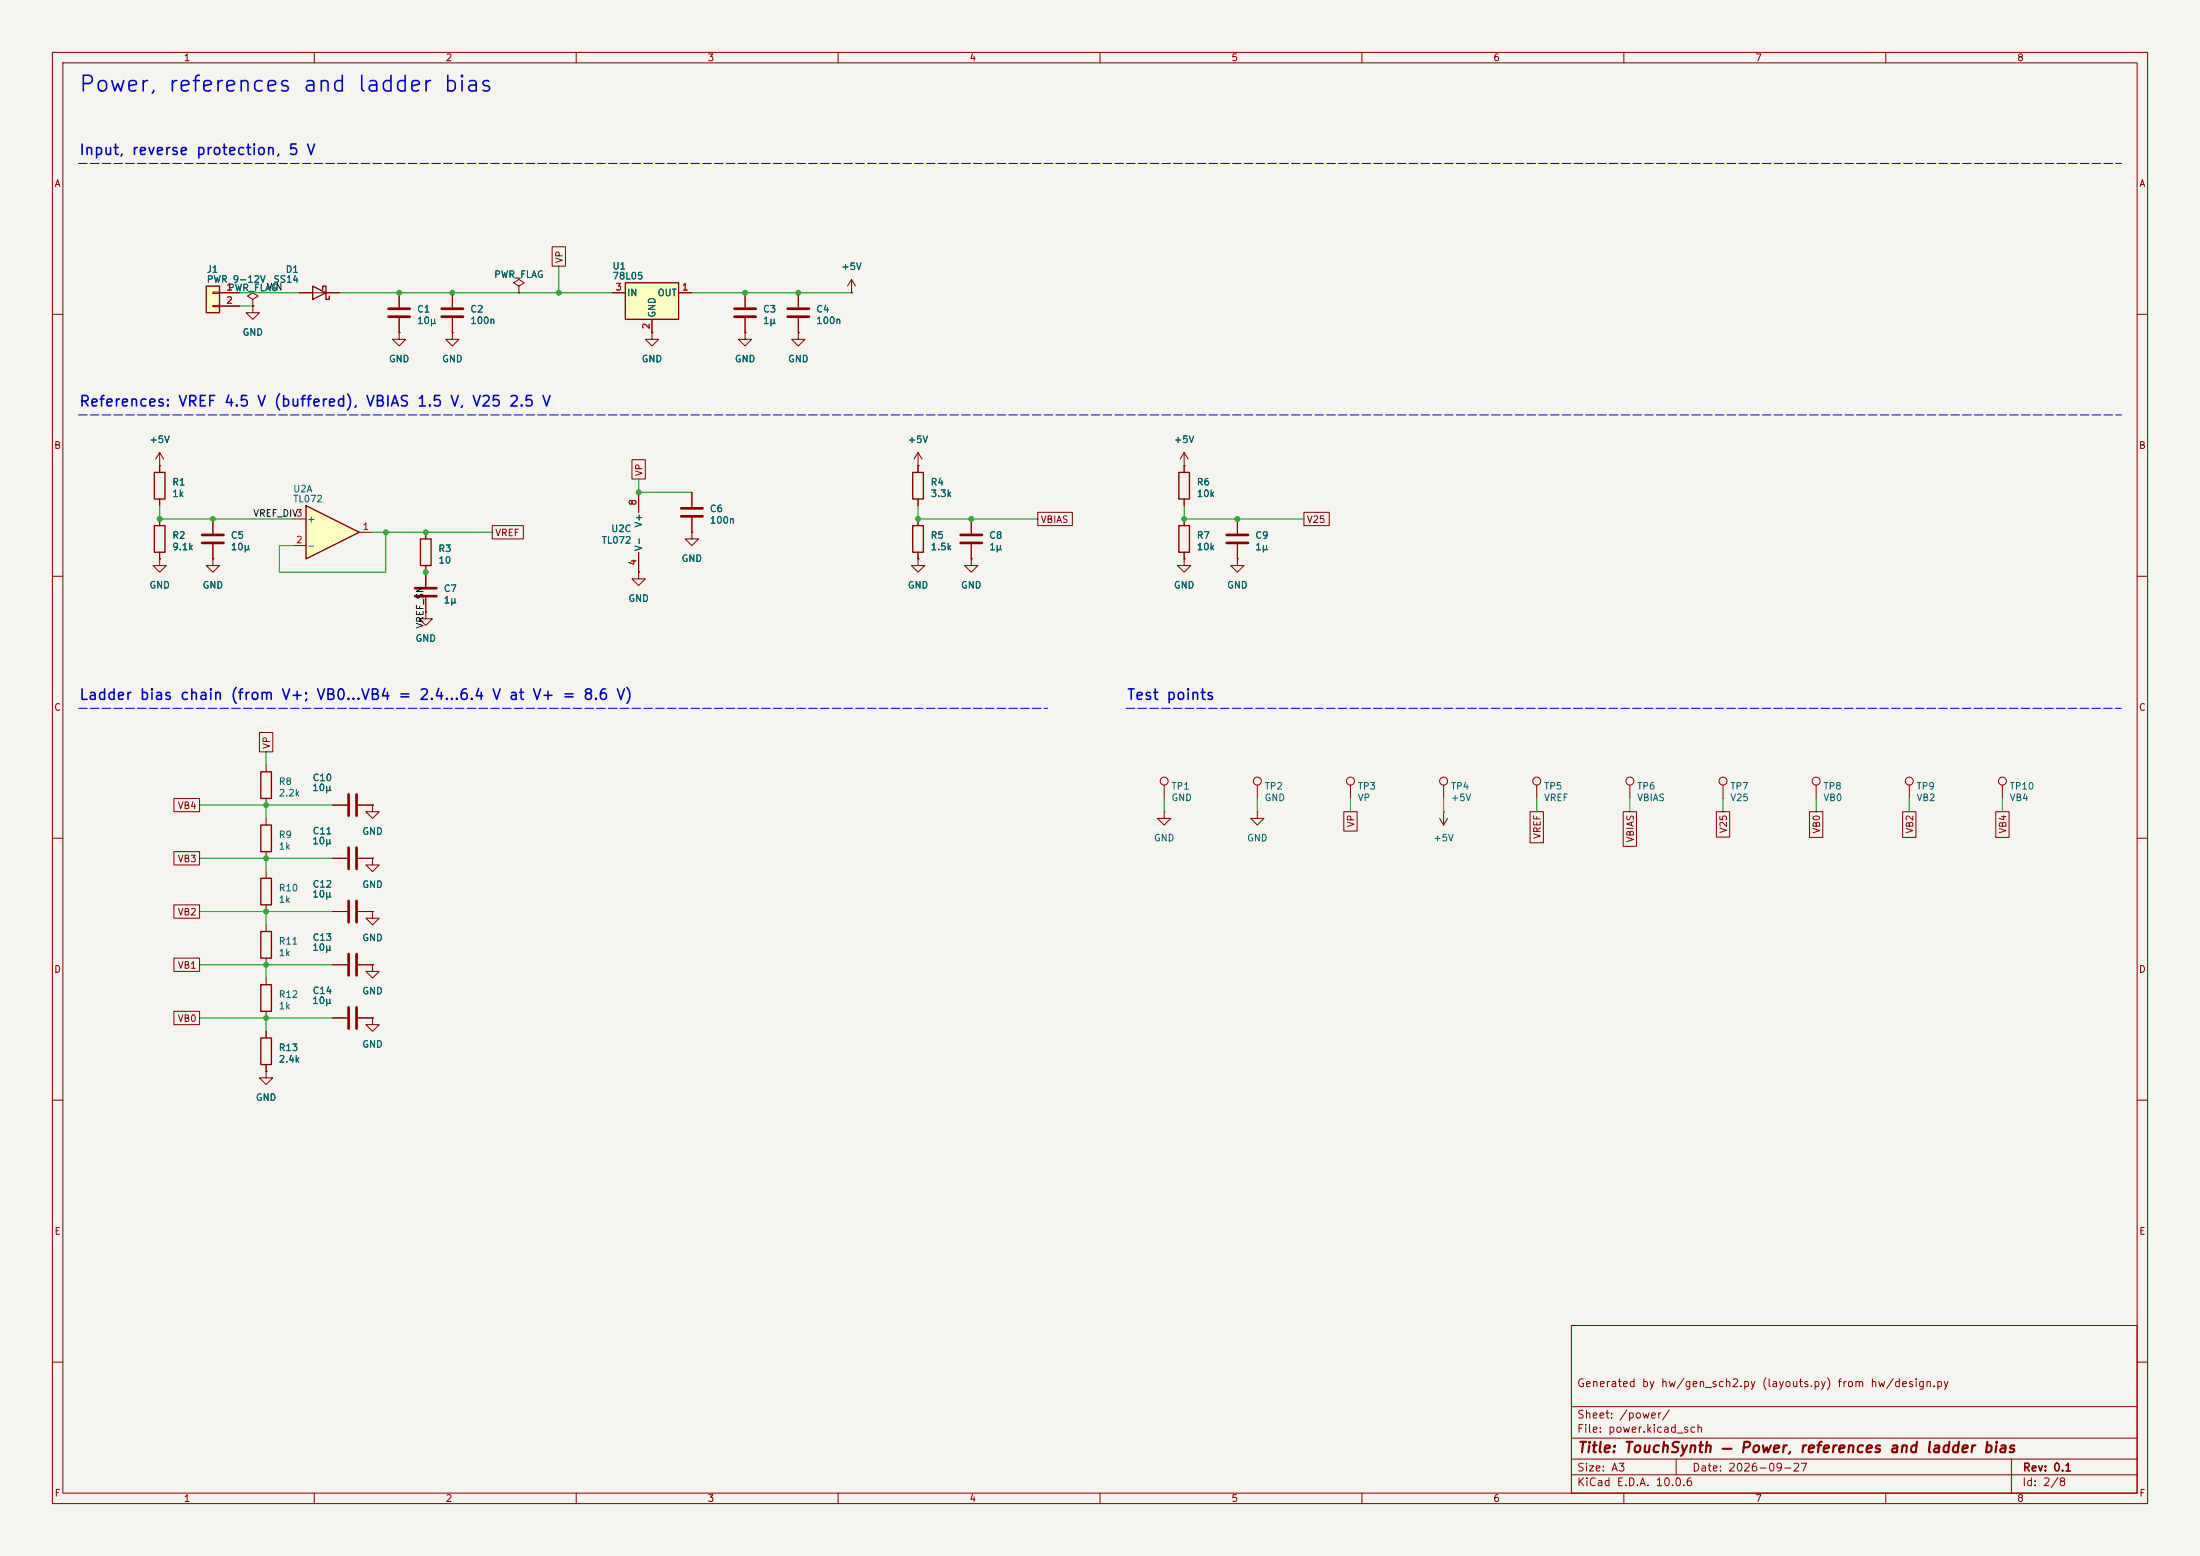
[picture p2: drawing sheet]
<svg xmlns="http://www.w3.org/2000/svg" width="420mm" height="297mm" viewBox="0 0 420 297" stroke-linecap="round" stroke-linejoin="round" font-family="sans-serif">
<path d="M0 0h420v297h-420z" fill="#f5f4ef" stroke="#f5f4ef" stroke-width=".19"/>
<g fill="none" stroke="#840000" stroke-width=".19">
<path d="M10 10h400v277h-400zM12 12h396v273h-396zM60 10v2M110 10v2M160 10v2M210 10v2M260 10v2M310 10v2M360 10v2M76.2 55.9v2.8M10 60h2M76.2 60.7v2.8"/>
<path d="M408 60h2M10 110h2M408 110h2M10 160h2M50.8 146.1v1.2M50.8 152.4v1.3M408 160h2M10 210h2M408 210h2M300 253h108v32h-108zM10 260h2M300 278.5h108"/>
<path d="M300 274.5h108M300 268.5h108M320 278.5v3M384 278.5v6.5M408 260h2M60 285v2M110 285v2M160 285v2M210 285v2M260 285v2M300 281.5h108M310 285v2"/>
<path d="M360 285v2"/>
</g>
<path d="M49.8 147.3h2v5.1h-2z" fill="none" stroke="#840000" stroke-width=".25"/>
<path d="M74.2 58.9h4M74.2 60.5h4" fill="none" stroke="#840000" stroke-width=".51"/>
<path d="M39.4 54.6h2.5v5.1h-2.5z" fill="#ffffc2"/>
<path d="M39.4 54.6h2.5v5.1h-2.5zM29.5 90.2h2v5.1h-2z" fill="none" stroke="#840000" stroke-width=".25"/>
<g fill="none" stroke="#840000" stroke-width=".19">
<path d="M40.6 55.8h1.3v.2h-1.3zM40.6 58.3h1.3v.2h-1.3zM41.9 55.9h3.8M41.9 58.4h3.8M48.3 57.2l1-.7-1-.6-1.1 .6 1.1 .7v1.2M48.3 58.4h.1M142.2 55.9v2.8M142.2 63.5v1.3h1.3l-1.3 1.2-1.2-1.2h1.2M142.2 63.5h.1M142.2 60.7v2.8M30.5 88.9h.1M30.5 86.4l-.8 1.2"/>
<path d="M30.5 86.4l.7 1.2M30.5 86.4v3.8M30.5 95.3v1.2"/>
</g>
<path d="M140.2 58.9h4.1M140.2 60.5h4.1" fill="none" stroke="#840000" stroke-width=".51"/>
<path d="M58.4 96.5l10.2 5.1-10.2 5.1z" fill="#ffffc2"/>
<path d="M59.7 54.6l2.5 1.3-2.5 1.3zM61.6 55.2v-.6h.6v2.6h.7v-.7M58.4 96.5l10.2 5.1-10.2 5.1z" fill="none" stroke="#840000" stroke-width=".25"/>
<path d="M57.1 55.9h7.7M124.5 63.5v1.3h1.2l-1.2 1.2-1.3-1.2h1.3M124.5 63.5h.1M55.9 99.1h2.5M40.6 106.7v1.3h1.3l-1.3 1.2-1.2-1.2h1.2M40.6 106.7h.1M55.9 104.1h2.5M68.6 101.6h2.5M63.5 194.3h2.8M68.3 194.3h2.8" fill="none" stroke="#840000" stroke-width=".19"/>
<path d="M66.5 192.3v4M68.1 192.3v4" fill="none" stroke="#840000" stroke-width=".51"/>
<path d="M119.4 54h10.1v7h-10.1z" fill="#ffffc2"/>
<path d="M119.4 54h10.1v7h-10.1zM174.2 90.2h2.1v5.1h-2.1zM225 90.2h2.1v5.1h-2.1zM29.5 100.3h2v5.1h-2zM80.3 102.9h2v5.1h-2zM174.2 100.3h2.1v5.1h-2.1zM225 100.3h2.1v5.1h-2.1zM49.8 157.5h2v5.1h-2zM49.8 167.6h2v5.1h-2zM49.8 177.8h2v5.1h-2zM49.8 198.1h2v5.1h-2zM49.8 188h2v5h-2z" fill="none" stroke="#840000" stroke-width=".25"/>
<g fill="none" stroke="#840000" stroke-width=".19">
<path d="M41.9 55.9h3.8M41.9 58.4h3.8M48.3 58.4v1.3h1.2l-1.2 1.3-1.3-1.3h1.3M48.3 58.4h.1M57.1 55.9h2.6M62.2 55.9h2.6M76.2 55.9v2.8M86.4 55.9v2.8M99.1 54.6l1-.6-1-.7-1.1 .7 1.1 .6v1.3M99.1 55.9h.1M105.4 47.1h2.6v3.7h-2.6zM116.8 55.9h2.6"/>
<path d="M129.5 55.9h2.6M142.2 55.9v2.8M152.4 55.9v2.8M162.6 55.9h.1M162.6 53.3l-.8 1.3M162.6 53.3l.7 1.3M162.6 53.3v2.6M76.2 63.5v1.3h1.3l-1.3 1.2-1.3-1.2h1.3M76.2 63.5h.1M76.2 60.7v2.8M86.4 63.5v1.3h1.2l-1.2 1.2-1.3-1.2h1.3M86.4 63.5h.1"/>
<path d="M86.4 60.7v2.8M124.5 63.5h.1M124.5 61v2.5M142.2 63.5h.1M142.2 60.7v2.8M152.4 63.5v1.3h1.3l-1.3 1.2-1.3-1.2h1.3M152.4 63.5h.1M152.4 60.7v2.8M30.5 88.9h.1M30.5 88.9v1.3M30.5 95.3v1.2M30.5 99.1v1.2"/>
<path d="M40.6 99.1v2.8M120.6 87.7h2.6v3.7h-2.6zM121.9 94v3.8M132.1 94v2.8M132.1 98.8v2.8M175.3 88.9h.1M175.3 86.4v3.8M175.3 95.3v1.2M175.3 99.1v1.2M175.3 86.4l-.8 1.2M175.3 86.4l.7 1.2M185.4 99.1v2.8"/>
<path d="M198.1 97.8h6.6v2.5h-6.6zM226.1 88.9h.1M226.1 86.4v3.8M226.1 95.3v1.2M226.1 99.1v1.2M226.1 86.4l-.8 1.2M226.1 86.4l.7 1.2M236.2 99.1v2.8M248.9 97.8h4.9v2.5h-4.9zM30.5 106.7v1.3h1.2l-1.2 1.2-1.3-1.2h1.3M30.5 106.7h.1M30.5 105.4v1.3"/>
<path d="M40.6 106.7h.1M40.6 103.9v2.8M81.3 116.8v1.3h1.2l-1.2 1.3-1.3-1.3h1.3M81.3 116.8h.1M81.3 101.6v1.3M81.3 108v4M81.3 114v2.8M94 100.3h5.9v2.6h-5.9zM121.9 109.2v1.3h1.3l-1.3 1.3-1.3-1.3h1.3M121.9 109.2h.1M121.9 105.4v3.8M132.1 101.6v1.3h1.2l-1.2 1.2-1.3-1.2h1.3"/>
<path d="M132.1 101.6h.1M175.3 106.7v1.3h1.2l-1.2 1.2-1.3-1.2h1.3M175.3 106.7h.1M175.3 105.4v1.3M185.4 106.7v1.3h1.3l-1.3 1.2-1.3-1.2h1.3M185.4 106.7h.1M185.4 103.9v2.8M226.1 106.7v1.3h1.2l-1.2 1.2-1.3-1.2h1.3M226.1 106.7h.1M226.1 105.4v1.3M236.2 106.7v1.3h1.3l-1.3 1.2-1.3-1.2h1.3M236.2 106.7h.1"/>
<path d="M236.2 103.9v2.8M49.5 139.8h2.6v3.7h-2.6zM33.2 152.4h4.9v2.5h-4.9zM50.8 156.2v1.3M63.5 153.7h2.8M68.3 153.7h2.8M71.1 153.7v1.2h1.3l-1.3 1.3-1.3-1.3h1.3M71.1 153.7h.1M222.2 154.9v1.3h1.3l-1.3 1.3-1.2-1.3h1.2M222.2 154.9h.1M222.2 149.9v2.5M240 154.9v1.3h1.3l-1.3 1.3-1.2-1.3h1.2"/>
<path d="M240 154.9h.1M240 149.9v2.5M256.5 154.9h2.6v3.7h-2.6zM257.8 149.9v2.5M274.8 156.2l.8 1.3M275.6 154.9h.1M275.6 149.9v2.5M275.6 154.9v2.6M276.4 156.2l-.8 1.3M292.1 154.9h2.5v6h-2.5zM293.4 149.9v2.5M309.9 154.9h2.5v6.6h-2.5z"/>
<path d="M311.1 149.9v2.5M327.7 154.9h2.5v4.9h-2.5zM328.9 149.9v2.5M345.4 154.9h2.6v4.9h-2.6zM346.7 149.9v2.5M363.2 154.9h2.6v4.9h-2.6zM364.5 149.9v2.5M381 154.9h2.5v4.9h-2.5zM382.3 149.9v2.5M33.2 162.6h4.9v2.5h-4.9zM33.2 172.7h4.9v2.6h-4.9zM50.8 162.6v1.2"/>
<path d="M50.8 166.4v1.2M50.8 172.7v1.3M50.8 176.5v1.3M63.5 163.8h2.8M63.5 174h2.8M68.3 163.8h2.8M68.3 174h2.8M71.1 163.8v1.3h1.3l-1.3 1.3-1.3-1.3h1.3M71.1 163.8h.1M71.1 174v1.3h1.3l-1.3 1.2-1.3-1.2h1.3M71.1 174h.1M33.2 182.9h4.9v2.5h-4.9z"/>
<path d="M33.2 193h4.9v2.6h-4.9zM50.8 182.9v1.3M50.8 186.7v1.3M50.8 193v1.3M50.8 196.9v1.2M63.5 184.2h2.8M63.5 194.3h2.8M68.3 184.2h2.8M68.3 194.3h2.8M71.1 184.2v1.2h1.3l-1.3 1.3-1.3-1.3h1.3M71.1 184.2h.1M71.1 194.3v1.3h1.3l-1.3 1.3-1.3-1.3h1.3"/>
<path d="M71.1 194.3h.1M50.8 204.5v1.2h1.3l-1.3 1.3-1.3-1.3h1.3M50.8 204.5h.1M50.8 203.2v1.3"/>
<circle cx="222.2" cy="149.1" r=".76"/>
<circle cx="240" cy="149.1" r=".76"/>
<circle cx="257.8" cy="149.1" r=".76"/>
<circle cx="275.6" cy="149.1" r=".76"/>
<circle cx="293.4" cy="149.1" r=".76"/>
<circle cx="311.2" cy="149.1" r=".76"/>
<circle cx="328.9" cy="149.1" r=".76"/>
<circle cx="346.7" cy="149.1" r=".76"/>
<circle cx="364.5" cy="149.1" r=".76"/>
<circle cx="382.3" cy="149.1" r=".76"/>
</g>
<g fill="none" stroke="#840000" stroke-width=".51">
<path d="M84.3 58.9h4.1M150.4 58.9h4M84.3 60.5h4.1M150.4 60.5h4M130 97h4.1M130 98.6h4.1M38.6 102.1h4.1M38.6 103.6h4.1M79.2 112.3h4.1M79.2 113.8h4.1M183.4 102.1h4.1M183.4 103.6h4.1"/>
<path d="M234.2 102.1h4.1M234.2 103.6h4.1M66.5 151.6v4.1M68.1 151.6v4.1M66.5 161.8v4.1M66.5 172v4M68.1 161.8v4.1M68.1 172v4M66.5 182.1v4.1M68.1 182.1v4.1"/>
</g>
<path d="M15 31.2h390M15 79.2h390M15 135.2h185M215 135.2h190" fill="none" stroke="#0000c2" stroke-width=".19" stroke-dasharray="1.6 .6"/>
<g fill="none" stroke="#009600" stroke-width=".19">
<path d="M45.7 55.9h11.4M45.7 58.4h2.6M64.8 55.9h52M106.7 50.8v5.1M132.1 55.9h30.5M30.5 96.5v2.6h25.4M121.9 91.4v2.6h10.2M175.3 96.5v2.6h22.8M226.1 96.5v2.6h22.8M71.1 101.6h22.9M73.7 101.6v7.6h-20.4v-5.1h2.6M81.3 109.2v2.6"/>
<path d="M38.1 153.7h25.4M50.8 143.5v2.6M50.8 153.7v2.5M222.2 152.4v2.5M240 152.4v2.5M257.8 152.4v2.5M275.6 152.4v2.5M293.4 152.4v2.5M311.1 152.4v2.5M328.9 152.4v2.5M346.7 152.4v2.5M364.5 152.4v2.5"/>
<path d="M382.3 152.4v2.5M38.1 174h25.4M38.1 163.8h25.4M50.8 163.8v2.6M50.8 174v2.5M38.1 194.3h25.4M38.1 184.2h25.4M50.8 184.2v2.5M50.8 194.3v2.6"/>
</g>
<g fill="#009600" stroke="#009600" stroke-width=".19">
<circle cx="121.9" cy="94" r=".46"/>
<circle cx="142.2" cy="55.9" r=".46"/>
<circle cx="152.4" cy="55.9" r=".46"/>
<circle cx="106.7" cy="55.9" r=".46"/>
<circle cx="185.4" cy="99.1" r=".46"/>
<circle cx="175.3" cy="99.1" r=".46"/>
<circle cx="50.8" cy="174" r=".46"/>
<circle cx="50.8" cy="163.8" r=".46"/>
<circle cx="50.8" cy="184.2" r=".46"/>
<circle cx="50.8" cy="194.3" r=".46"/>
<circle cx="50.8" cy="153.7" r=".46"/>
<circle cx="226.1" cy="99.1" r=".46"/>
<circle cx="236.2" cy="99.1" r=".46"/>
<circle cx="81.3" cy="109.2" r=".46"/>
<circle cx="73.7" cy="101.6" r=".46"/>
<circle cx="30.5" cy="99.1" r=".46"/>
<circle cx="40.6" cy="99.1" r=".46"/>
<circle cx="81.3" cy="101.6" r=".46"/>
<circle cx="86.4" cy="55.9" r=".46"/>
<circle cx="76.2" cy="55.9" r=".46"/>
</g>
<text font-size="3" fill="#0000c2" x="14.9" y="18.3">Power, references and ladder bias</text>
<g font-size="2" fill="#0000c2">
<text x="15" y="30.1">Input, reverse protection, 5 V</text>
<text x="15" y="78.1">References: VREF 4.5 V (buffered), VBIAS 1.5 V, V25 2.5 V</text>
<text x="15" y="134.1">Ladder bias chain (from V+; VB0...VB4 = 2.4...6.4 V at V+ = 8.6 V)</text>
<text x="215" y="134.1">Test points</text>
</g>
<text font-size="2" fill="#840000" x="301" y="277.8">Title: TouchSynth — Power, references and ladder bias</text>
<g font-size="1.5" fill="#840000">
<text x="300.9" y="265.1">Generated by hw/gen_sch2.py (layouts.py) from hw/design.py</text>
<text x="300.9" y="273.8">File: power.kicad_sch</text>
<text x="300.9" y="271.1">Sheet: /power/</text>
<text x="300.9" y="281.2">Size: A3</text>
<text x="322.9" y="281.2">Date: 2026-09-27</text>
<text x="386" y="281.2">Rev: 0.1</text>
<text x="300.9" y="284">KiCad E.D.A. 10.0.6</text>
<text x="385.9" y="284">Id: 2/8</text>
</g>
<g font-size="1.3" fill="#840000">
<text x="35" y="12">1</text>
<text x="85" y="12">2</text>
<text x="135" y="12">3</text>
<text x="185" y="12">4</text>
<text x="235" y="12">5</text>
<text x="285" y="12">6</text>
<text x="335" y="12">7</text>
<text x="385" y="12">8</text>
<text x="10.3" y="36">A</text>
<text x="408.3" y="36">A</text>
<text x="107.7" y="50.4" transform="rotate(-90 107.7 50.4)">VP</text>
<text x="10.2" y="86">B</text>
<text x="408.2" y="86">B</text>
<text x="123" y="91" transform="rotate(-90 123 91)">VP</text>
<text x="198.6" y="100.1">VBIAS</text>
<text x="249.4" y="100.1">V25</text>
<text x="94.4" y="102.7">VREF</text>
<text x="10.2" y="136">C</text>
<text x="408.2" y="136">C</text>
<text x="51.9" y="143.1" transform="rotate(-90 51.9 143.1)">VP</text>
<text x="33.8" y="154.7">VB4</text>
<text x="258.9" y="158" transform="rotate(-90 258.9 158)">VP</text>
<text x="294.4" y="160.2" transform="rotate(-90 294.4 160.2)">VREF</text>
<text x="312.2" y="160.9" transform="rotate(-90 312.2 160.9)">VBIAS</text>
<text x="330" y="159.2" transform="rotate(-90 330 159.2)">V25</text>
<text x="347.8" y="159.2" transform="rotate(-90 347.8 159.2)">VB0</text>
<text x="365.5" y="159.2" transform="rotate(-90 365.5 159.2)">VB2</text>
<text x="383.3" y="159.2" transform="rotate(-90 383.3 159.2)">VB4</text>
<text x="33.8" y="164.9">VB3</text>
<text x="33.8" y="175">VB2</text>
<text x="10.2" y="186">D</text>
<text x="33.8" y="185.2">VB1</text>
<text x="408.2" y="186">D</text>
<text x="33.8" y="195.4">VB0</text>
<text x="10.3" y="236">E</text>
<text x="408.3" y="236">E</text>
<text x="10.3" y="286">F</text>
<text x="35" y="287">1</text>
<text x="85" y="287">2</text>
<text x="135" y="287">3</text>
<text x="185" y="287">4</text>
<text x="235" y="287">5</text>
<text x="285" y="287">6</text>
<text x="335" y="287">7</text>
<text x="385" y="287">8</text>
<text x="408.3" y="286">F</text>
</g>
<g font-size="1.3" fill="#006464">
<text x="39.4" y="52.4">J1</text>
<text x="54.4" y="52.4">D1</text>
<text x="94.2" y="53.3">PWR_FLAG</text>
<text x="116.8" y="51.7">U1</text>
<text x="116.8" y="53.6">78L05</text>
<text x="160.5" y="51.8">+5V</text>
<text x="39.4" y="54.3">PWR 9-12V</text>
<text x="43.4" y="55.9">PWR_FLAG</text>
<text x="52.1" y="54.3">SS14</text>
<text x="79.5" y="60">C1</text>
<text x="89.7" y="60">C2</text>
<text x="119.6" y="56.8">IN</text>
<text x="125.4" y="56.8">OUT</text>
<text x="145.6" y="60">C3</text>
<text x="155.7" y="60">C4</text>
<text x="46.2" y="64.4">GND</text>
<text x="79.5" y="62.2">10µ</text>
<text x="89.7" y="62.2">100n</text>
<text x="125.4" y="60.7" transform="rotate(-90 125.4 60.7)">GND</text>
<text x="145.6" y="62.2">1µ</text>
<text x="155.7" y="62.2">100n</text>
<text x="74.1" y="69.5">GND</text>
<text x="84.3" y="69.5">GND</text>
<text x="122.4" y="69.5">GND</text>
<text x="140.2" y="69.5">GND</text>
<text x="150.3" y="69.5">GND</text>
<text x="28.4" y="84.9">+5V</text>
<text x="173.2" y="84.9">+5V</text>
<text x="224" y="84.9">+5V</text>
<text x="32.8" y="93">R1</text>
<text x="32.8" y="95.2">1k</text>
<text x="55.9" y="94.3">U2A</text>
<text x="177.6" y="93">R4</text>
<text x="177.6" y="95.2">3.3k</text>
<text x="228.4" y="93">R6</text>
<text x="228.4" y="95.2">10k</text>
<text x="55.9" y="96.2">TL072</text>
<text x="58.5" y="100">+</text>
<text x="116.6" y="101.9">U2C</text>
<text x="122.9" y="100.8" transform="rotate(-90 122.9 100.8)">V+</text>
<text x="135.4" y="98.1">C6</text>
<text x="135.4" y="100.3">100n</text>
<text x="32.8" y="103.1">R2</text>
<text x="32.8" y="105.3">9.1k</text>
<text x="44" y="103.1">C5</text>
<text x="44" y="105.3">10µ</text>
<text x="58.5" y="105.1">-</text>
<text x="83.6" y="105.7">R3</text>
<text x="83.6" y="107.9">10</text>
<text x="114.8" y="104.1">TL072</text>
<text x="122.9" y="105.3" transform="rotate(-90 122.9 105.3)">V-</text>
<text x="130" y="107.6">GND</text>
<text x="177.6" y="103.1">R5</text>
<text x="177.6" y="105.3">1.5k</text>
<text x="188.7" y="103.1">C8</text>
<text x="188.7" y="105.3">1µ</text>
<text x="228.4" y="103.1">R7</text>
<text x="228.4" y="105.3">10k</text>
<text x="239.5" y="103.1">C9</text>
<text x="239.5" y="105.3">1µ</text>
<text x="28.4" y="112.6">GND</text>
<text x="38.6" y="112.6">GND</text>
<text x="84.6" y="113.3">C7</text>
<text x="173.2" y="112.6">GND</text>
<text x="183.4" y="112.6">GND</text>
<text x="224" y="112.6">GND</text>
<text x="234.2" y="112.6">GND</text>
<text x="84.6" y="115.5">1µ</text>
<text x="119.9" y="115.2">GND</text>
<text x="79.2" y="122.8">GND</text>
<text x="59.6" y="149.4">C10</text>
<text x="53.1" y="150.1">R8</text>
<text x="53.1" y="152.3">2.2k</text>
<text x="59.5" y="151.3">10µ</text>
<text x="223.5" y="151">TP1</text>
<text x="223.5" y="153.2">GND</text>
<text x="241.3" y="151">TP2</text>
<text x="241.3" y="153.2">GND</text>
<text x="259.1" y="151">TP3</text>
<text x="259.1" y="153.2">VP</text>
<text x="276.9" y="151">TP4</text>
<text x="276.9" y="153.2">+5V</text>
<text x="294.7" y="151">TP5</text>
<text x="294.7" y="153.2">VREF</text>
<text x="312.4" y="151">TP6</text>
<text x="312.4" y="153.2">VBIAS</text>
<text x="330.2" y="151">TP7</text>
<text x="330.2" y="153.2">V25</text>
<text x="348" y="151">TP8</text>
<text x="348" y="153.2">VB0</text>
<text x="365.8" y="151">TP9</text>
<text x="365.8" y="153.2">VB2</text>
<text x="383.6" y="151">TP10</text>
<text x="383.6" y="153.2">VB4</text>
<text x="53.1" y="160.3">R9</text>
<text x="59.5" y="161.5">10µ</text>
<text x="59.6" y="159.6">C11</text>
<text x="69.1" y="159.6">GND</text>
<text x="220.2" y="160.9">GND</text>
<text x="238" y="160.9">GND</text>
<text x="273.5" y="160.9">+5V</text>
<text x="53.1" y="162.5">1k</text>
<text x="53.1" y="170.4">R10</text>
<text x="53.1" y="172.6">1k</text>
<text x="59.5" y="171.6">10µ</text>
<text x="59.6" y="169.7">C12</text>
<text x="69.1" y="169.8">GND</text>
<text x="59.6" y="179.9">C13</text>
<text x="69.1" y="180">GND</text>
<text x="53.1" y="180.6">R11</text>
<text x="53.1" y="182.8">1k</text>
<text x="59.5" y="181.8">10µ</text>
<text x="53.1" y="190.8">R12</text>
<text x="59.5" y="191.9">10µ</text>
<text x="59.6" y="190">C14</text>
<text x="69.1" y="190.1">GND</text>
<text x="53.1" y="193">1k</text>
<text x="53.1" y="200.9">R13</text>
<text x="53.1" y="203.1">2.4k</text>
<text x="69.1" y="200.3">GND</text>
<text x="48.7" y="210.4">GND</text>
</g>
<g font-size="1.3" fill="#a90000">
<text x="43.1" y="55.7">1</text>
<text x="43.1" y="58.3">2</text>
<text x="117.4" y="55.7">3</text>
<text x="130.1" y="55.7">1</text>
<text x="124.3" y="63" transform="rotate(-90 124.3 63)">2</text>
<text x="69.1" y="101.5">1</text>
<text x="121.8" y="96.6" transform="rotate(-90 121.8 96.6)">8</text>
<text x="56.4" y="104">2</text>
<text x="121.8" y="108" transform="rotate(-90 121.8 108)">4</text>
</g>
<g font-size="1.3" fill="#0f0f0f">
<text x="50.8" y="55.8">VIN</text>
<text x="48.2" y="98.9">VREF_DIV3</text>
<text x="81.2" y="120.1" transform="rotate(-90 81.2 120.1)">VREF_SN</text>
</g>
</svg>
